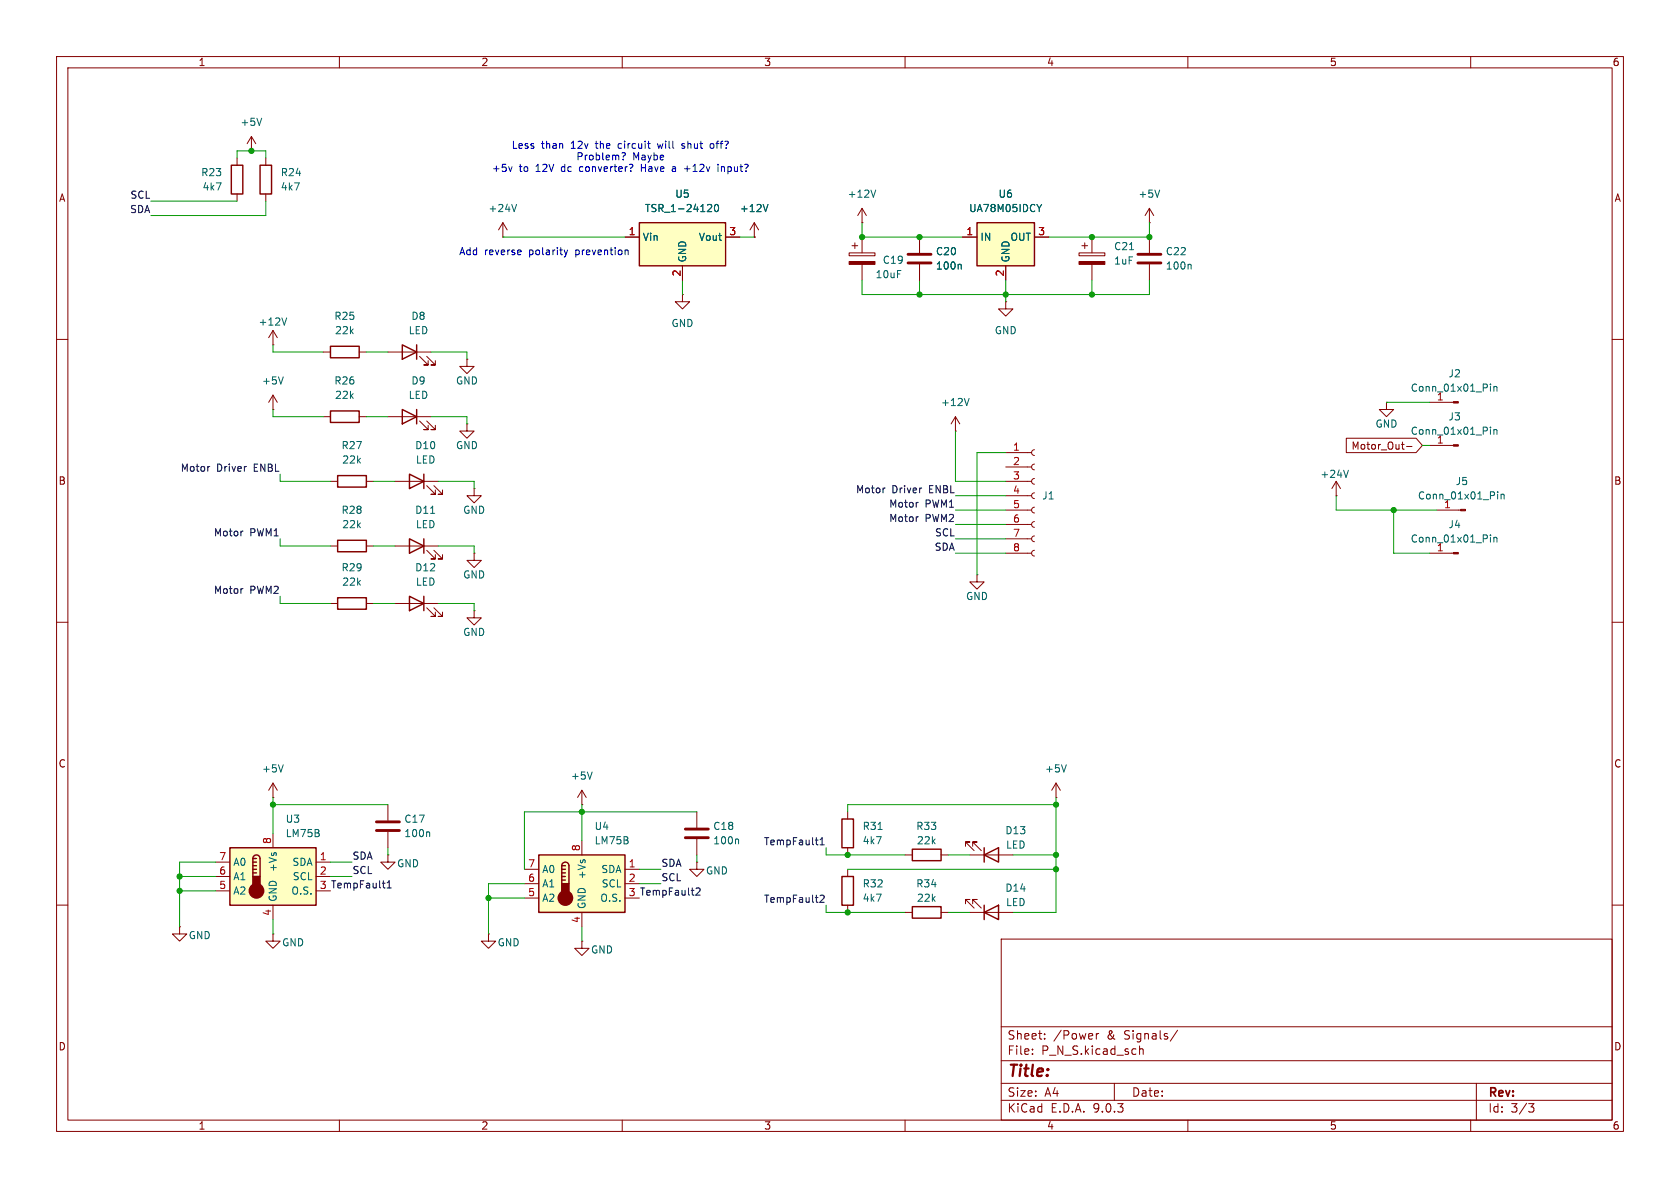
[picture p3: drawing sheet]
<svg xmlns="http://www.w3.org/2000/svg" width="297mm" height="210mm" viewBox="0 0 297 210" stroke-linecap="round" stroke-linejoin="round" font-family="sans-serif">
<g fill="none" stroke="#840000" stroke-width=".18">
<path d="M10 10h277v190h-277zM12 12h273v186h-273zM60 10v2M110 10v2M160 10v2M210 10v2M260 10v2M88.9 39.4l-.8 1.2M88.9 39.4l.8 1.2M88.9 39.4v2.5M152.4 39.4h.1M152.4 36.8l-.8 1.3"/>
<path d="M152.4 36.8l.8 1.3M152.4 36.8v2.6M88.9 41.9h.1M10 60h2M82.5 74.9v1.3h1.3l-1.3 1.3-1.2-1.3h1.2M82.5 74.9h.1M168.9 76.2h.1M168.9 73.7l-.8 1.2M168.9 73.7l.8 1.2M168.9 73.7v2.5M182.9 79.5l-.4 .2-.1 .3 .1 .4 .4 .1M285 60h2"/>
<path d="M83.8 86.4v1.2h1.3l-1.3 1.3-1.3-1.3h1.3M83.8 86.4h.1M177.8 80h4.6M177.8 82.6h4.6M177.8 85.1h4.6M177.8 87.6h4.6M177.8 90.2h4.6M177.8 92.7h4.6M177.8 95.3h4.6M177.8 97.8h4.6M182.9 82l-.4 .2-.1 .4 .1 .3 .4 .2M182.9 84.6l-.4 .1-.1 .4 .1 .3 .4 .2"/>
<path d="M182.9 87.1l-.4 .2-.1 .3 .1 .4 .4 .1M182.9 89.7l-.4 .1-.1 .4 .1 .3 .4 .2M182.9 92.2l-.4 .2-.1 .3 .1 .4 .4 .1M182.9 94.7l-.4 .2-.1 .4 .1 .3 .4 .2M182.9 97.3l-.4 .1-.1 .4 .1 .3 .4 .2M236.2 87.6h.1M236.2 85.1l-.7 1.3M236.2 85.1l.8 1.3M236.2 85.1v2.5M10 110h2M172.7 101.6v1.3h1.3l-1.3 1.2-1.3-1.2h1.3M172.7 101.6h.1"/>
<path d="M285 110h2M48.3 138.4l-.8 1.3M48.3 138.4l.7 1.3M48.3 138.4v2.6M102.9 139.7l-.8 1.3M102.9 139.7l.7 1.3M102.9 139.7v2.5M48.3 141h.1M102.9 142.2h.1M123.2 152.4v1.3h1.3l-1.3 1.2-1.3-1.2h1.3M123.2 152.4h.1M123.2 143.5v2.8"/>
<path d="M123.2 148.3v2.8M149.9 153.7v1.2M10 160h2M86.4 165.1v1.3h1.2l-1.2 1.2-1.3-1.2h1.3M86.4 165.1h.1M102.9 166.4v1.2h1.2l-1.2 1.3-1.3-1.3h1.3M102.9 166.4h.1M149.9 160v1.3M160 161.3h1.3M166.4 161.3h1.2M177 166h108v32h-108zM285 160h2"/>
<path d="M60 198v2M110 198v2M160 198v2M177 194.5h108M177 191.5h108M177 187.5h108M177 181.5h108M182.5 186.3v.1M182.5 185.5v.1M184.7 183.6v.1M184.7 182.8v.1M193.8 182.7v1"/>
<path d="M194.2 182.7l-.2 .1-.2 .2M197 191.5v3M201.5 184.9v1.5M201.5 185.5l.2-.1 .3 .1 .1 .9M208.2 182.1l-1.3 2M210 198v2M260 198v2M261 191.5v6.5M270.2 195.1h1l-.5 .6 .4 .1 .1 .5-.3 .3h-.4"/>
</g>
<path d="M148.8 154.9h2.1v5.1h-2.1zM161.3 160.3h5.1v2h-5.1z" fill="none" stroke="#840000" stroke-width=".25"/>
<path d="M91.3 36.1l-.4 1.3M154.8 33.6l-.4 1.3M171.3 70.4l-.4 1.3M238.4 83.1l-.4 1.3M50.1 135.2l-.4 1.3M104.7 136.5l-.4 1.2M130.4 148.3l.2 .2v.7" fill="none" stroke="#006464" stroke-width=".18"/>
<path d="M121.2 146.6h4M121.2 148.1h4" fill="none" stroke="#840000" stroke-width=".51"/>
<path d="M172.7 39.4h10.2v7.6h-10.2z" fill="#ffffc2"/>
<path d="M172.7 39.4h10.2v7.6h-10.2zM72.4 83.8l2.5 1.3-2.5 1.3zM74.9 83.8v2.6M174 161.3l2.5-1.3v2.6zM174 160v2.6" fill="none" stroke="#840000" stroke-width=".25"/>
<g fill="none" stroke="#840000" stroke-width=".18">
<path d="M170.2 41.9h2.5M177.8 47v2.5M182.9 41.9h2.5M245.1 71.1v1.3h1.3l-1.3 1.3-1.3-1.3h1.3M245.1 71.1h.1M252.7 78.7h4.2M69.8 85.1h7.7M75.4 85.9l1.6 1.5h-.8h.8v-.8M76.7 85.9l1.5 1.5h-.7h.7v-.8M252.7 97.8h4.2M170.7 159.8v-.8h.7h-.7l1.5 1.5M172 159.8v-.8h.7h-.7l1.5 1.5"/>
<path d="M171.4 161.3h7.7"/>
</g>
<path d="M184.1 36.1l-.4 .7M263.5 75.5v.1M263.5 75.9v.9M264.1 75.9v.9M264.1 76.1l.2-.2 .3 .1v.8M263.5 94.6v.1M263.5 95v.8M264.1 95v.8M264.1 95.1l.2-.1h.3v.8" fill="none" stroke="#006464" stroke-width=".18"/>
<g fill="#840000" stroke="#840000" stroke-width=".18">
<path d="M256.9 78.6h.9v.3h-.9z"/>
<path d="M256.9 97.7h.9v.2h-.9z"/>
</g>
<path d="M95.2 151.1h15.3v10.2h-15.3z" fill="#ffffc2"/>
<path d="M95.2 151.1h15.3v10.2h-15.3zM99.3 153a.64 .64 0 0 1 .6-.6 .64 .64 0 0 1 .7 .6v3.2M99.3 153v3.2M99.3 153h.6M99.3 153.7h.6M99.3 154.3h.6M99.3 154.9h.6M99.3 155.6h.6M148.8 144.8h2.1v5.1h-2.1zM161.3 150.1h5.1v2h-5.1zM174 151.1l2.5-1.2v2.5zM174 149.9v2.5" fill="none" stroke="#840000" stroke-width=".25"/>
<g fill="#840000" stroke="#840000" stroke-width=".25">
<path d="M99.3 156.2h1.3v1.9h-1.3z"/>
<circle cx="99.9" cy="158.7" r="1.27"/>
</g>
<g fill="none" stroke="#840000" stroke-width=".18">
<path d="M177.8 53.3v1.3h1.3l-1.3 1.3-1.3-1.3h1.3M177.8 53.3h.1M190.8 44.7h4.5v.5h-4.5zM191.3 43.4h1M191.8 42.9v1M193 41.9v2.8M193 46.7v2.8M252.7 71.1h4.2M254 90.2h4.2M186.7 138.4l-.8 1.3M186.7 138.4l.8 1.3M186.7 138.4v2.6"/>
<path d="M92.7 153.7h2.5M92.7 156.2h2.5M92.7 158.8h2.5M102.9 148.6v2.5M110.5 153.7h2.5M110.5 156.2h2.5M110.5 158.8h2.5M149.9 143.5v1.3M149.9 149.9v1.2M160 151.1h1.3M166.4 151.1h1.2M170.7 149.6v-.8h.7h-.7l1.5 1.6"/>
<path d="M171.4 151.1h7.7M172 149.6v-.8h.7h-.7l1.5 1.6M186.7 141h.1M102.9 161.3v2.5"/>
</g>
<g fill="#840000" stroke="#840000" stroke-width=".18">
<path d="M190.8 46.2h4.5v.5h-4.5z"/>
<path d="M258.2 90h.9v.3h-.9z"/>
<path d="M256.9 71h.9v.2h-.9z"/>
</g>
<path d="M199.7 44.1h.7M263.5 67.9v.1M263.5 68.3v.9M264.1 68.3v.9M264.1 68.4l.2-.1 .3 .1v.8M264.8 86.9v.2M264.8 87.4v.8M265.4 87.4v.8M265.4 87.5l.2-.1h.3v.8M188.5 135.2l-.4 1.3M155.2 146.6h.8" fill="none" stroke="#006464" stroke-width=".18"/>
<path d="M113 39.4h15.3v7.6h-15.3z" fill="#ffffc2"/>
<path d="M40.9 29.2h2v5.1h-2zM46 29.2h2v5.1h-2zM113 39.4h15.3v7.6h-15.3zM58.4 61.2h5.1v2h-5.1zM58.4 72.6h5.1v2.1h-5.1zM71.1 61l2.6 1.2-2.6 1.3zM71.1 72.4l2.6 1.3-2.6 1.2zM73.7 61v2.5M73.7 72.4v2.5M59.7 84.1h5.1v2h-5.1z" fill="none" stroke="#840000" stroke-width=".25"/>
<g fill="none" stroke="#840000" stroke-width=".18">
<path d="M41.9 27.9v1.3M41.9 34.3v1.3M44.4 26.7h.1M44.4 24.1l-.7 1.3M44.4 24.1l.8 1.3M44.4 24.1v2.6M47 27.9v1.3M47 34.3v1.3M133.3 39.4l-.7 1.2M133.3 39.4l.8 1.2M133.3 39.4v2.5M203.2 39.4h.1"/>
<path d="M203.2 36.8l-.8 1.3M203.2 36.8l.8 1.3M203.2 36.8v2.6M48.3 58.4l-.8 1.3M48.3 58.4l.7 1.3M48.3 58.4v2.6M110.5 41.9h2.5M120.6 52.1v1.2h1.3l-1.3 1.3-1.2-1.3h1.2M120.6 52.1h.1M120.6 47v2.5M128.3 41.9h2.5M133.3 41.9h.1"/>
<path d="M150.1 44.7h4.6v.5h-4.6zM150.6 43.4h1M151.1 42.9v1M152.4 41.9v2.8M152.4 46.7v2.8M162.6 41.9v2.8M162.6 46.7v2.8M203.2 41.9v2.8M203.2 46.7v2.8M48.3 61h.1M48.3 72.4h.1M48.3 69.9v2.5"/>
<path d="M48.3 69.9l-.8 1.2M48.3 69.9l.7 1.2M57.1 62.2h1.3M57.1 73.7h1.3M63.5 62.2h1.3M63.5 73.7h1.3M68.6 62.2h7.6M68.6 73.7h7.6M74.2 63l1.5 1.5h-.8h.8v-.7M74.2 74.4l1.5 1.5h-.8h.8v-.7M75.4 63l1.6 1.5h-.8h.8v-.7M75.4 74.4l1.6 1.5h-.8h.8v-.7"/>
<path d="M82.5 63.5v1.3h1.3l-1.3 1.2-1.2-1.2h1.2M82.5 63.5h.1M58.4 85.1h1.3M64.8 85.1h1.2M68.6 151.1v1.3h1.2l-1.2 1.3-1.3-1.3h1.3M68.6 151.1h.1M68.6 142.2v2.8M68.6 147.1v2.8"/>
</g>
<path d="M46.3 20.9l-.5 1.3M125.3 36.1l.4 .1 .1 .3-.8 .9h.8M126.5 36.2l.1-.1a.68 .68 0 0 1 .4 .7 .68 .68 0 0 1-.4 .6 .84 .84 0 0 1-.1-1.2zM135.8 36.1l-.5 1.3M205 33.6l-.4 1.3M50.7 56.2l-.4 1.3M169.8 46.7l.1 .2v.7M210.4 46.7l.2 .2v.7M50.1 66.6l-.4 1.3M75.8 147.1l.2 .1v.7" fill="none" stroke="#006464" stroke-width=".18"/>
<path d="M160.5 45h4.1M160.5 46.5h4.1M201.2 45h4M201.2 46.5h4M66.5 145.3h4.1M66.5 146.8h4.1" fill="none" stroke="#840000" stroke-width=".51"/>
<path d="M150.1 46.2h4.6v.5h-4.6z" fill="#840000" stroke="#840000" stroke-width=".18"/>
<path d="M40.6 149.9h15.3v10.1h-15.3z" fill="#ffffc2"/>
<g fill="none" stroke="#840000" stroke-width=".25">
<path d="M59.7 95.5h5.1v2h-5.1zM72.4 95.3l2.5 1.2-2.5 1.3zM74.9 95.3v2.5M59.7 105.7h5.1v2h-5.1zM72.4 105.4l2.5 1.3-2.5 1.3zM74.9 105.4v2.6M40.6 149.9h15.3v10.1h-15.3zM44.7 151.8a.64 .64 0 0 1 .6-.7 .64 .64 0 0 1 .7 .7v3.1M44.7 151.8v3.1M44.7 151.8h.6M44.7 152.4h.6M44.7 153h.6"/>
<path d="M44.7 153.7h.6M44.7 154.3h.6"/>
</g>
<g fill="#840000" stroke="#840000" stroke-width=".25">
<path d="M44.7 154.9h1.3v1.9h-1.3z"/>
<circle cx="45.3" cy="157.5" r="1.27"/>
</g>
<g fill="none" stroke="#840000" stroke-width=".18">
<path d="M110.5 41.9h2.5M120.6 47v2.5M128.3 41.9h2.5M133.3 41.9h.1M162.6 41.9v2.8M162.6 46.7v2.8M170.2 41.9h2.5M177.8 47v2.5M182.9 41.9h2.5M238 77.5h12.3l1.2 1.2-1.2 1.3h-12.3zM248.7 78.9h.9M58.4 96.5h1.3"/>
<path d="M64.8 96.5h1.2M69.8 96.5h7.7M75.4 97.3l1.6 1.5h-.8h.8v-.8M76.7 97.3l1.5 1.5h-.7h.7v-.8M83.8 97.8v1.3h1.3l-1.3 1.2-1.3-1.2h1.3M83.8 97.8h.1M58.4 106.7h1.3M64.8 106.7h1.2M69.8 106.7h7.7M75.4 107.4l1.6 1.6h-.8h.8v-.8M76.7 107.4l1.5 1.6h-.7h.7v-.8M83.8 108v1.2h1.3l-1.3 1.3-1.3-1.3h1.3"/>
<path d="M83.8 108h.1M38.1 152.4h2.5M38.1 154.9h2.5M38.1 157.5h2.5M48.3 147.3v2.6M55.9 152.4h2.5M55.9 154.9h2.5M55.9 157.5h2.5M31.7 163.8v1.3h1.3l-1.3 1.3-1.2-1.3h1.2M31.7 163.8h.1M48.3 165.1v1.3h1.2l-1.2 1.2-1.3-1.2h1.3M48.3 165.1h.1"/>
<path d="M48.3 160v2.6"/>
</g>
<path d="M125.3 36.1l.4 .1 .1 .3-.8 .9h.8M126.5 36.2l.1-.1a.68 .68 0 0 1 .4 .7 .68 .68 0 0 1-.4 .6 .84 .84 0 0 1-.1-1.2zM135.8 36.1l-.5 1.3M184.1 36.1l-.4 .7M169.8 46.7l.1 .2v.7M76.1 90.7h.8" fill="none" stroke="#006464" stroke-width=".18"/>
<path d="M37 82.5h.1M42.8 93.9h.2M156.4 86.3h.1M162.2 91.4h.1M162.2 88.8h.1M42.8 104.1h.2M68.4 157h.8M68.4 156.1l.4-.4v1.3M123 157.1l.5-.1 .3 .3-.8 .9h.8M145 158.4l.5-.2 .2 .4-.8 .9h.8M145 149.3h.7M145 148.4l.3-.3v1.2" fill="none" stroke="#0f0f0f" stroke-width=".18"/>
<g fill="none" stroke="#009600" stroke-width=".18">
<path d="M26.7 35.6h15.2M41.9 27.9v-1.2h5.1v1.2M47 35.6v2.5h-20.3M152.4 39.4v2.5h17.8M203.2 39.4v2.5h-17.8M88.9 41.9h21.6M120.6 49.5v2.6M130.8 41.9h2.5M152.4 49.5v2.6h50.8v-2.6M162.6 49.5v2.6M177.8 49.5v3.8M193 49.5v2.6"/>
<path d="M48.3 61v1.2h8.8M48.3 72.4v1.3h8.8M64.8 62.2h3.8M64.8 73.7h3.8M76.2 62.2h6.3v1.3M76.2 73.7h6.3v1.2M168.9 76.2v8.9h8.9M245.1 71.1h7.6M251.5 78.7h1.2M49.5 83.8v1.3h8.9M49.5 95.3v1.2h8.9M66 85.1h3.8"/>
<path d="M66 96.5h3.8M77.5 85.1h6.3v1.3M77.5 96.5h6.3v1.3M168.9 97.8h8.9M168.9 92.7h8.9M168.9 95.3h8.9M168.9 90.2h8.9M168.9 87.6h8.9M177.8 80h-5.1v21.6M236.2 87.6v2.6h17.8M246.4 90.2v7.6h6.3M49.5 105.4v1.3h8.9"/>
<path d="M66 106.7h3.8M77.5 106.7h6.3v1.3M31.7 154.9h6.4M31.7 157.5h6.4M38.1 152.4h-6.4v11.4M48.3 142.2h20.3M48.3 141v6.3M58.4 152.4h3.8M58.4 154.9h3.8M68.6 149.9v1.2M86.4 158.8h6.3M92.7 156.2h-6.3v8.9"/>
<path d="M102.9 142.2v6.4M113 153.7h3.8M113 156.2h3.8M123.2 143.5h-30.5v10.2M123.2 151.1v1.3M146 149.9v1.2h14M149.9 153.7h36.8M167.6 151.1h3.8M179.1 151.1h7.6M186.7 142.2h-36.8v1.3M186.7 141v20.3h-7.6M48.3 162.6v2.5"/>
<path d="M102.9 163.8v2.6M146 160v1.3h14M167.6 161.3h3.8"/>
</g>
<g fill="none" stroke="#0000c2" stroke-width=".18">
<path d="M90.5 29.5l-.3 .8M110.2 28.1v.2M110.5 27.1v.2l-.3 .5M113.4 29v1.3M113.4 29.6h.7M114.5 25.4h.5M114.8 26.2h.2M116.2 25.4l.3 .8M118.9 29.5h.5v.8M119.4 29.8h-.4l-.2 .2 .2 .3h.4M120.5 26.2h.4M120.9 25.4l-.4 .2 .1 .1 .3 .1"/>
<path d="M121 29.8h1M126.1 25.4h-.3l-.3 .2 .1 .5 .2 .1h.3M126.9 29v.2M126.9 29.5v.8M127.5 29.5v.8M127.7 29.5l-.2 .1M92.1 44.2v.3l-.6 .1M99.7 44.2l.3 .8M100 45l-.1 .3M100.3 44.2l-.3 .8M110.7 44.2l.4 .2v.6"/>
</g>
<g fill="#009600" stroke="#009600" stroke-width=".18">
<circle cx="149.9" cy="161.3" r=".46"/>
<circle cx="186.7" cy="153.7" r=".46"/>
<circle cx="186.7" cy="151.1" r=".46"/>
<circle cx="149.9" cy="151.1" r=".46"/>
<circle cx="186.7" cy="142.2" r=".46"/>
<circle cx="102.9" cy="143.5" r=".46"/>
<circle cx="86.4" cy="158.8" r=".46"/>
<circle cx="162.6" cy="52.1" r=".46"/>
<circle cx="177.8" cy="52.1" r=".46"/>
<circle cx="152.4" cy="41.9" r=".46"/>
<circle cx="162.6" cy="41.9" r=".46"/>
<circle cx="44.4" cy="26.7" r=".46"/>
<circle cx="48.3" cy="142.2" r=".46"/>
<circle cx="31.7" cy="154.9" r=".46"/>
<circle cx="31.7" cy="157.5" r=".46"/>
<circle cx="193" cy="41.9" r=".46"/>
<circle cx="193" cy="52.1" r=".46"/>
<circle cx="246.4" cy="90.2" r=".46"/>
<circle cx="203.2" cy="41.9" r=".46"/>
</g>
<text font-size="2.8" fill="#840000" x="178" y="190.9">Title:</text>
<g font-size="2.1" fill="#840000">
<text x="178" y="184">Sheet:</text>
<text x="186.2" y="184">/Power</text>
<text x="195.7" y="184">&amp;</text>
<text x="198.9" y="184">Signals/</text>
<text x="178" y="186.7">File:</text>
<text x="184.1" y="186.7">P_N_S.kicad_sch</text>
<text x="178" y="196.9">KiCad</text>
<text x="178" y="194.1">Size:</text>
<text x="184.7" y="194.1">A4</text>
<text x="185.7" y="196.9">E.D.A.</text>
<text x="193.3" y="196.9">9.0.3</text>
<text x="200" y="194.1">Date:</text>
<text x="263" y="194.3">Rev:</text>
<text x="263" y="196.9">Id:</text>
<text x="267.1" y="196.9">3/3</text>
</g>
<g font-size="1.8" fill="#840000">
<text x="35" y="11.9">1</text>
<text x="85" y="11.9">2</text>
<text x="135" y="11.9">3</text>
<text x="185" y="11.9">4</text>
<text x="235" y="11.9">5</text>
<text x="285" y="11.9">6</text>
<text x="10.3" y="35.9">A</text>
<text x="285.3" y="35.9">A</text>
<text x="238.8" y="79.7">Motor_Out-</text>
<text x="10.3" y="85.9">B</text>
<text x="285.3" y="85.9">B</text>
<text x="10.3" y="135.9">C</text>
<text x="285.3" y="135.9">C</text>
<text x="10.3" y="185.9">D</text>
<text x="285.3" y="185.9">D</text>
<text x="35" y="199.9">1</text>
<text x="85" y="199.9">2</text>
<text x="135" y="199.9">3</text>
<text x="185" y="199.9">4</text>
<text x="235" y="199.9">5</text>
<text x="285" y="199.9">6</text>
</g>
<g font-size="1.8" fill="#006464">
<text x="42.4" y="22.5">+5V</text>
<text x="35.5" y="31.3">R23</text>
<text x="35.7" y="33.9">4k7</text>
<text x="49.5" y="33.9">4k7</text>
<text x="49.5" y="31.3">R24</text>
<text x="119.3" y="35.2">U5</text>
<text x="149.8" y="35.2">+12V</text>
<text x="176.4" y="35.2">U6</text>
<text x="201.2" y="35.2">+5V</text>
<text x="86.3" y="37.7">+24V</text>
<text x="113.9" y="37.7">TSR_1-24120</text>
<text x="130.7" y="37.7">+12V</text>
<text x="171.2" y="37.7">UA78M05IDCY</text>
<text x="113.5" y="42.8">Vin</text>
<text x="121.5" y="46.5" transform="rotate(-90 121.5 46.5)">GND</text>
<text x="123.4" y="42.8">Vout</text>
<text x="156" y="46.8">C19</text>
<text x="165.4" y="47.9">100n</text>
<text x="165.4" y="45.3">C20</text>
<text x="173.2" y="42.8">IN</text>
<text x="178.5" y="42.8">OUT</text>
<text x="178.7" y="46.5" transform="rotate(-90 178.7 46.5)">GND</text>
<text x="196.9" y="47">1uF</text>
<text x="196.9" y="44.4">C21</text>
<text x="206" y="47.9">100n</text>
<text x="206" y="45.3">C22</text>
<text x="154.7" y="49.4">10uF</text>
<text x="45.6" y="57.8">+12V</text>
<text x="59" y="56.7">R25</text>
<text x="59.1" y="59.3">22k</text>
<text x="72.2" y="59.3">LED</text>
<text x="72.6" y="56.7">D8</text>
<text x="118.6" y="58">GND</text>
<text x="175.8" y="59.3">GND</text>
<text x="46.2" y="68.2">+5V</text>
<text x="59" y="68.2">R26</text>
<text x="59.1" y="70.7">22k</text>
<text x="72.2" y="70.7">LED</text>
<text x="72.6" y="68.2">D9</text>
<text x="80.5" y="68.2">GND</text>
<text x="166.3" y="72">+12V</text>
<text x="249.3" y="69.4">Conn_01x01_Pin</text>
<text x="253.9" y="70.9">1</text>
<text x="256" y="66.9">J2</text>
<text x="243.1" y="75.8">GND</text>
<text x="249.3" y="77.1">Conn_01x01_Pin</text>
<text x="256" y="74.5">J3</text>
<text x="60.3" y="79.6">R27</text>
<text x="60.4" y="82.1">22k</text>
<text x="73.3" y="79.6">D10</text>
<text x="73.4" y="82.1">LED</text>
<text x="80.5" y="79.6">GND</text>
<text x="253.9" y="78.5">1</text>
<text x="184.2" y="88.5">J1</text>
<text x="233.3" y="84.7">+24V</text>
<text x="250.6" y="88.5">Conn_01x01_Pin</text>
<text x="255.2" y="89.9">1</text>
<text x="257.3" y="86">J5</text>
<text x="60.3" y="91">R28</text>
<text x="60.4" y="93.6">22k</text>
<text x="73.3" y="91">D11</text>
<text x="73.4" y="93.6">LED</text>
<text x="81.8" y="91">GND</text>
<text x="256" y="93.6">J4</text>
<text x="60.3" y="101.2">R29</text>
<text x="73.3" y="101.2">D12</text>
<text x="249.3" y="96.1">Conn_01x01_Pin</text>
<text x="253.9" y="97.5">1</text>
<text x="60.4" y="103.7">22k</text>
<text x="73.4" y="103.7">LED</text>
<text x="81.8" y="102.5">GND</text>
<text x="170.7" y="106.3">GND</text>
<text x="81.8" y="112.6">GND</text>
<text x="46.2" y="136.8">+5V</text>
<text x="184.7" y="136.8">+5V</text>
<text x="100.8" y="138">+5V</text>
<text x="50.4" y="148.2">LM75B</text>
<text x="50.4" y="145.6">U3</text>
<text x="71.4" y="148.2">100n</text>
<text x="71.4" y="145.6">C17</text>
<text x="105" y="149.5">LM75B</text>
<text x="105" y="146.9">U4</text>
<text x="126" y="149.5">100n</text>
<text x="126" y="146.9">C18</text>
<text x="152.4" y="149.5">4k7</text>
<text x="152.4" y="146.9">R31</text>
<text x="161.9" y="146.9">R33</text>
<text x="162" y="149.5">22k</text>
<text x="177.6" y="147.7">D13</text>
<text x="41.1" y="153.3">A0</text>
<text x="41.1" y="155.8">A1</text>
<text x="49.1" y="154.3" transform="rotate(-90 49.1 154.3)">+Vs</text>
<text x="51.6" y="153.3">SDA</text>
<text x="51.7" y="155.8">SCL</text>
<text x="70.1" y="153.5">GND</text>
<text x="95.8" y="154.5">A0</text>
<text x="103.7" y="155.5" transform="rotate(-90 103.7 155.5)">+Vs</text>
<text x="106.2" y="154.5">SDA</text>
<text x="124.7" y="154.8">GND</text>
<text x="177.8" y="150.2">LED</text>
<text x="41.1" y="158.3">A2</text>
<text x="49.1" y="159.5" transform="rotate(-90 49.1 159.5)">GND</text>
<text x="51.4" y="158.3">O.S.</text>
<text x="95.8" y="157.1">A1</text>
<text x="95.8" y="159.6">A2</text>
<text x="103.7" y="160.8" transform="rotate(-90 103.7 160.8)">GND</text>
<text x="106" y="159.6">O.S.</text>
<text x="106.3" y="157.1">SCL</text>
<text x="152.4" y="159.6">4k7</text>
<text x="152.4" y="157.1">R32</text>
<text x="161.9" y="157.1">R34</text>
<text x="162" y="159.6">22k</text>
<text x="177.6" y="157.8">D14</text>
<text x="177.8" y="160.4">LED</text>
<text x="33.3" y="166.2">GND</text>
<text x="49.8" y="167.5">GND</text>
<text x="87.9" y="167.5">GND</text>
<text x="104.4" y="168.8">GND</text>
</g>
<g font-size="1.8" fill="#0000c2">
<text x="90.4" y="26.5">Less</text>
<text x="95.7" y="26.5">than</text>
<text x="101.1" y="26.5">12v</text>
<text x="101.8" y="28.6">Problem?</text>
<text x="105.6" y="26.5">the</text>
<text x="109.7" y="26.5">circuit</text>
<text x="111.9" y="28.6">Maybe</text>
<text x="117" y="26.5">will</text>
<text x="121.4" y="26.5">shut</text>
<text x="126.6" y="26.5">off?</text>
<text x="86.9" y="30.6">+5v</text>
<text x="91.8" y="30.6">to</text>
<text x="94.8" y="30.6">12V</text>
<text x="99.5" y="30.6">dc</text>
<text x="102.9" y="30.6">converter?</text>
<text x="114" y="30.6">Have</text>
<text x="122" y="30.6">+12v</text>
<text x="128.2" y="30.6">input?</text>
<text x="81.1" y="45.3">Add</text>
<text x="85.6" y="45.3">reverse</text>
<text x="93.6" y="45.3">polarity</text>
<text x="102" y="45.3">prevention</text>
</g>
<g font-size="1.8" fill="#0f0f0f">
<text x="23" y="35.2">SCL</text>
<text x="22.9" y="37.8">SDA</text>
<text x="31.8" y="83.5">Motor</text>
<text x="38.3" y="83.5">Driver</text>
<text x="45" y="83.5">ENBL</text>
<text x="151.2" y="87.3">Motor</text>
<text x="157.1" y="89.8">Motor</text>
<text x="157.7" y="87.3">Driver</text>
<text x="163.5" y="89.8">PWM1</text>
<text x="164.3" y="87.3">ENBL</text>
<text x="37.7" y="94.9">Motor</text>
<text x="44.1" y="94.9">PWM1</text>
<text x="157.1" y="92.4">Motor</text>
<text x="163.5" y="92.4">PWM2</text>
<text x="165.2" y="94.9">SCL</text>
<text x="165.1" y="97.4">SDA</text>
<text x="37.7" y="105.1">Motor</text>
<text x="44.1" y="105.1">PWM2</text>
<text x="135" y="149.5">TempFault1</text>
<text x="62.2" y="152.1">SDA</text>
<text x="62.2" y="154.6">SCL</text>
<text x="116.8" y="155.9">SCL</text>
<text x="116.8" y="153.3">SDA</text>
<text x="56.4" y="157.2">3 TempFault1</text>
<text x="111.1" y="158.5">3 TempFault2</text>
<text x="135" y="159.7">TempFault2</text>
</g>
<g font-size="1.8" fill="#a90000">
<text x="111.1" y="41.7">1</text>
<text x="128.8" y="41.7">3</text>
<text x="170.7" y="41.7">1</text>
<text x="183.4" y="41.7">3</text>
<text x="120.4" y="49" transform="rotate(-90 120.4 49)">2</text>
<text x="177.5" y="49" transform="rotate(-90 177.5 49)">2</text>
<text x="179" y="79.8">1</text>
<text x="179" y="82.3">2</text>
<text x="179" y="84.8">3</text>
<text x="179" y="87.4">4</text>
<text x="179" y="89.9">5</text>
<text x="179" y="92.5">6</text>
<text x="179" y="95">7</text>
<text x="179" y="97.5">8</text>
<text x="48" y="149.3" transform="rotate(-90 48 149.3)">8</text>
<text x="38.7" y="152.1">7</text>
<text x="38.7" y="154.7">6</text>
<text x="56.4" y="152.1">1</text>
<text x="56.4" y="154.7">2</text>
<text x="93.3" y="153.4">7</text>
<text x="93.3" y="156">6</text>
<text x="102.6" y="150.6" transform="rotate(-90 102.6 150.6)">8</text>
<text x="111.1" y="153.4">1</text>
<text x="111.1" y="156">2</text>
<text x="38.7" y="157.2">5</text>
<text x="48" y="162" transform="rotate(-90 48 162)">4</text>
<text x="93.3" y="158.5">5</text>
<text x="102.6" y="163.3" transform="rotate(-90 102.6 163.3)">4</text>
</g>
</svg>
